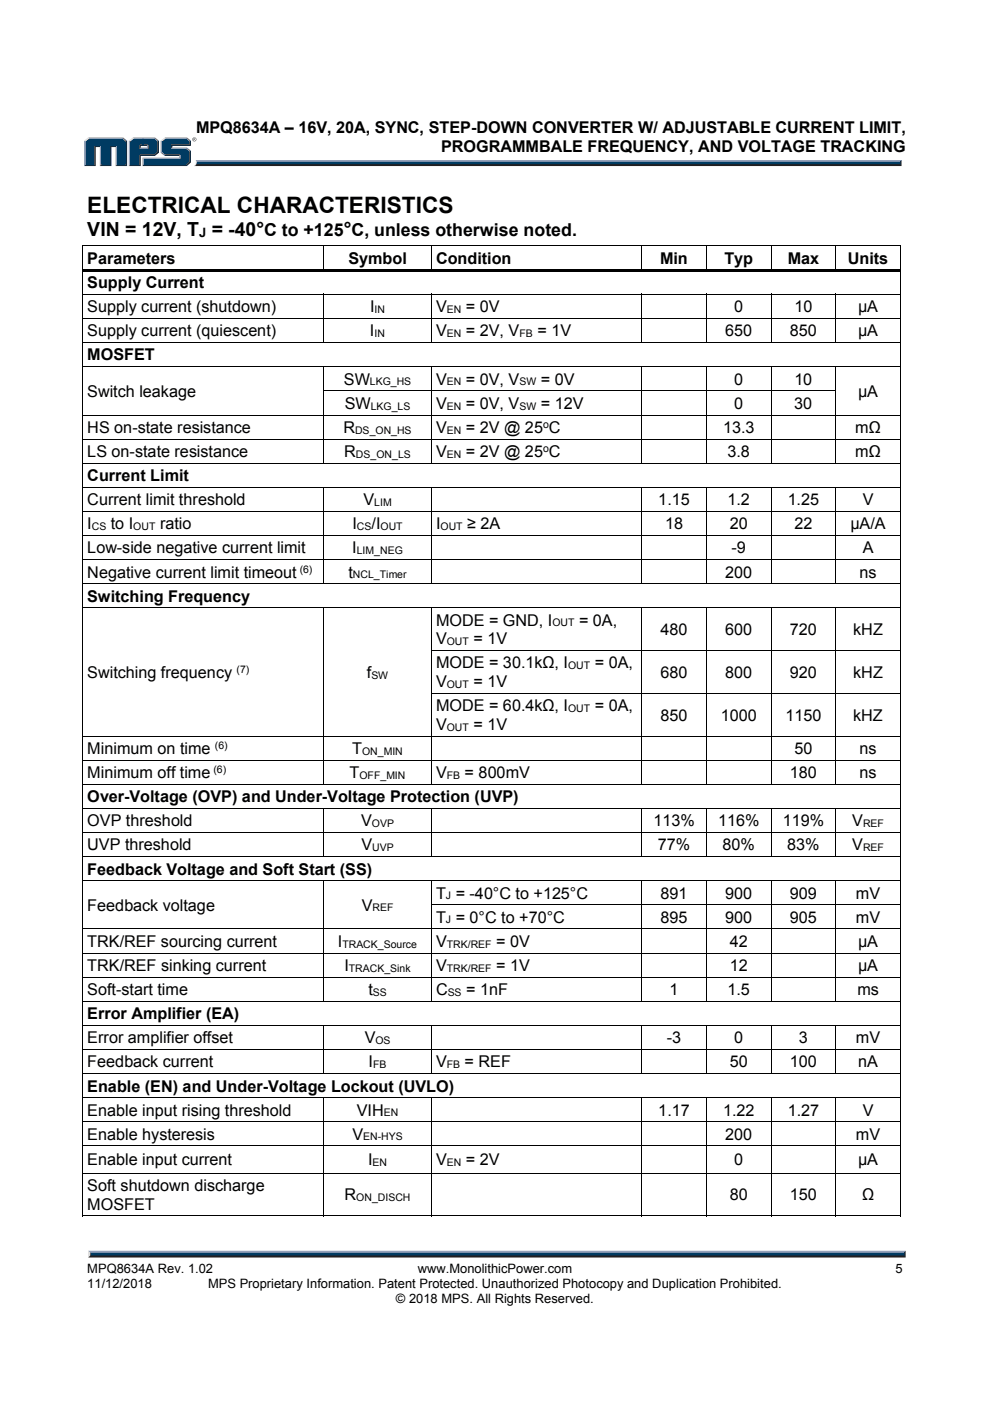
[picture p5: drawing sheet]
<svg xmlns="http://www.w3.org/2000/svg" width="210mm" height="297mm" viewBox="0 0 210 297" stroke-linecap="round" stroke-linejoin="round" font-family="sans-serif">
<path d="M19.1 265.9h172.6l.4 .7h-173.4z" fill="#231f20"/>
<path d="M18.7 265.2h173.4l-.4 .7h-172.6z" fill="#94a0b8"/>
<path d="M192.1 265.2v1.4l-.4-.4v-.6z" fill="#001039"/>
<path d="M19.1 265.6h172.6v.6h-172.6z" fill="#003b62"/>
<path d="M18.7 265.2l.4 .4v.6l-.4 .4z" fill="#dcdddf"/>
<path d="M41.5 33.9h149.7l-.4 .7h-149.1z" fill="#94a0b8"/>
<path d="M41.7 34.6h149.1l.4 .6h-150.1l.4-.2z" fill="#231f20"/>
<path d="M190.8 34.3l.4-.4v1.3l-.4-.4z" fill="#001039"/>
<path d="M41.7 34.3h149.1v.5h-149.2z" fill="#003b62"/>
<path d="M41.5 33.9l.2 .4-.1 .5-.5 .4 .4-.5z" fill="#dcdddf"/>
<path d="M29.6 31.5l.2-.2h1.4l.2 .2z" fill="#94a0b8"/>
<g fill="#003b62">
<path d="M18.1 30l.8-.6h7l.8 .6v4.9h-1.9v-4h-1.4v4h-2v-4h-1.4v4h-1.9z"/>
<path d="M27.6 30l.8-.6h2.1v1.3h-.9v.8h1.8v-.8h-1.2v-1.3h2.5l.7 .6v2.2l-.7 .6h-3.1v2.1h-2z"/>
<path d="M30.4 33.7h7.8v-.9h-3.1l-.8-.6v-2.2l.8-.6h4.3l.8 .6v.7h-3.9v.8h3.1l.8 .6v2.2l-.8 .6h-9z"/>
</g>
<path d="M34.9 29.3h4.7" fill="none" stroke="#94a0b8" stroke-width=".26"/>
<path d="M34.1 29.8l.8-.7 .2 .3-.8 .6z" fill="#dcdddf"/>
<path d="M34.2 29.8v2.6" fill="none" stroke="#94a0b8" stroke-width=".26"/>
<path d="M34.1 32.4l.2-.2 .8 .6-.2 .3z" fill="#547194"/>
<path d="M34.9 32.9h3.4" fill="none" stroke="#001039" stroke-width=".26"/>
<g fill="#94a0b8">
<path d="M30.2 33.4h7.8v-.3l.3-.3v.9h-7.8z"/>
<path d="M30.2 33.4l.3 .3v1.2l-.3 .3z"/>
</g>
<path d="M36.3 30.7h3.9v-.7l.3-.2v1.1h-3.9v.4l-.3 .2z" fill="#001039"/>
<path d="M36.3 31.4h3.3" fill="none" stroke="#94a0b8" stroke-width=".26"/>
<path d="M39.6 31.3l.9 .7-.3 .1-.8-.6z" fill="#547194"/>
<g fill="#001039">
<path d="M30.2 35.2l.3-.3h8.9l.8-.6v-2.2l.3-.1v2.4l-.9 .8z"/>
<path d="M29.6 32.8h3.1l.7-.6v-2.2l.3-.2v2.6l-.9 .7h-3v2.1h-2.5l.3-.3h2z"/>
</g>
<path d="M32.8 29.1l.9 .7-.3 .2-.7-.6z" fill="#547194"/>
<path d="M28.2 29.3h4.6" fill="none" stroke="#94a0b8" stroke-width=".26"/>
<path d="M27.3 29.8l.9-.7 .2 .3-.8 .6z" fill="#dcdddf"/>
<path d="M27.4 29.8v5.4" fill="none" stroke="#94a0b8" stroke-width=".26"/>
<path d="M31.2 30.9l.2-.2v.8l-.2-.2z" fill="#94a0b8"/>
<g fill="#001039">
<path d="M29.6 30.7h1.8l-.2 .2h-1.4v.4l-.2 .2z"/>
<path d="M26.7 30l.3-.2v5.4h-2.5l.3-.3h1.9z"/>
</g>
<path d="M26.1 29.1l.9 .7-.3 .2-.8-.6z" fill="#547194"/>
<path d="M18.7 29.3h7.4" fill="none" stroke="#94a0b8" stroke-width=".26"/>
<path d="M17.8 29.8l.9-.7 .2 .3-.8 .6z" fill="#dcdddf"/>
<path d="M18 29.8v5.4" fill="none" stroke="#94a0b8" stroke-width=".26"/>
<path d="M20 30.9h1.4l-.2 .3h-.9v4h-2.5l.3-.3h1.9z" fill="#001039"/>
<path d="M21.3 30.9v4.3" fill="none" stroke="#94a0b8" stroke-width=".26"/>
<path d="M23.4 30.9h1.4l-.3 .3h-.9v4h-2.4l.2-.3h2z" fill="#001039"/>
<path d="M24.6 30.9v4.3" fill="none" stroke="#94a0b8" stroke-width=".26"/>
<path d="M39.6 29.1l.9 .7-.3 .2-.8-.6z" fill="#547194"/>
<path d="M40.8 29.6a.45 .45 0 0 1 .9 0 .45 .45 0 0 1-.9 0zM40.9 29.5a.36 .36 0 0 0 .7 0 .36 .36 0 0 0-.7 0zM41.1 29.3l.3 .1v.4l-.2-.2-.1 .2zM41.1 29.4v.1h.2z" fill="#231f20"/>
<g fill="#000">
<path d="M17.5 52h.1v.7h-.1zM17.5 57.1h.1v.7h-.1zM17.6 57.1h173.3v.6h-173.3zM68.6 52h.2v.7h-.2zM91.4 52h.2v.7h-.2zM136 52h.2v.7h-.2zM149.7 52h.2v.7h-.2zM163.5 52h.1v.7h-.1zM177.2 52h.2v.7h-.2zM190.9 52h.2v.7h-.2zM190.9 52h.2v.2h-.2zM190.9 57.1h.2v.7h-.2z"/>
<path d="M17.5 62.3h.1v.6h-.1zM17.5 67.4h.1v.7h-.1zM17.5 72.5h.1v.7h-.1zM17.5 77.7h.1v.7h-.1zM68.6 62.3h.2v.6h-.2zM68.6 67.4h.2v.7h-.2zM68.6 77.7h.2v.7h-.2zM91.4 62.3h.2v.6h-.2zM91.4 67.4h.2v.7h-.2zM91.4 77.7h.2v.7h-.2zM136 62.3h.2v.6h-.2zM136 67.4h.2v.7h-.2z"/>
<path d="M136 77.7h.2v.7h-.2zM149.7 62.3h.2v.6h-.2zM149.7 67.4h.2v.7h-.2zM149.7 77.7h.2v.7h-.2zM163.5 62.3h.1v.6h-.1zM163.5 67.4h.1v.7h-.1zM163.5 77.7h.1v.7h-.1zM177.2 62.3h.2v.6h-.2zM177.2 67.4h.2v.7h-.2zM177.2 77.7h.2v.7h-.2zM190.9 62.3h.2v.6h-.2zM190.9 67.4h.2v.7h-.2z"/>
<path d="M190.9 72.5h.2v.7h-.2zM190.9 77.7h.2v.7h-.2zM17.5 82.8h.1v.7h-.1zM17.5 87.9h.1v.7h-.1zM17.5 93h.1v.7h-.1zM17.5 98.1h.1v.7h-.1zM68.6 82.8h.2v.7h-.2zM68.6 87.9h.2v.7h-.2zM68.6 93h.2v.7h-.2zM91.4 82.8h.2v.7h-.2zM91.4 87.9h.2v.7h-.2zM91.4 93h.2v.7h-.2z"/>
<path d="M136 82.8h.2v.7h-.2zM136 87.9h.2v.7h-.2zM136 93h.2v.7h-.2zM149.7 82.8h.2v.7h-.2zM149.7 87.9h.2v.7h-.2zM149.7 93h.2v.7h-.2zM163.5 82.8h.1v.7h-.1zM163.5 87.9h.1v.7h-.1zM163.5 93h.1v.7h-.1zM177.2 82.8h.2v.7h-.2zM177.2 87.9h.2v.7h-.2zM177.2 93h.2v.7h-.2z"/>
<path d="M190.9 82.8h.2v.7h-.2zM190.9 87.9h.2v.7h-.2zM190.9 93h.2v.7h-.2zM190.9 98.1h.2v.7h-.2zM17.5 103.3h.1v.6h-.1zM17.5 108.4h.1v.6h-.1zM17.5 113.5h.1v.7h-.1zM17.5 118.6h.1v.7h-.1zM68.6 103.3h.2v.6h-.2zM68.6 108.4h.2v.6h-.2zM68.6 113.5h.2v.7h-.2zM68.6 118.6h.2v.7h-.2z"/>
<path d="M91.4 103.3h.2v.6h-.2zM91.4 108.4h.2v.6h-.2zM91.4 113.5h.2v.7h-.2zM91.4 118.6h.2v.7h-.2zM136 103.3h.2v.6h-.2zM136 108.4h.2v.6h-.2zM136 113.5h.2v.7h-.2zM136 118.6h.2v.7h-.2zM149.7 103.3h.2v.6h-.2zM149.7 108.4h.2v.6h-.2zM149.7 113.5h.2v.7h-.2zM149.7 118.6h.2v.7h-.2z"/>
<path d="M163.5 103.3h.1v.6h-.1zM163.5 108.4h.1v.6h-.1zM163.5 113.5h.1v.7h-.1zM163.5 118.6h.1v.7h-.1zM177.2 103.3h.2v.6h-.2zM177.2 108.4h.2v.6h-.2zM177.2 113.5h.2v.7h-.2zM177.2 118.6h.2v.7h-.2zM190.9 103.3h.2v.6h-.2zM190.9 108.4h.2v.6h-.2zM190.9 113.5h.2v.7h-.2zM190.9 118.6h.2v.7h-.2z"/>
<path d="M17.5 123.7h.1v.7h-.1zM17.5 128.8h.1v.7h-.1zM17.5 137.9h.1v.7h-.1zM68.6 128.8h.2v.7h-.2zM68.6 137.9h.2v.7h-.2zM91.4 128.8h.2v.7h-.2zM91.4 137.9h.2v.7h-.2zM136 128.8h.2v.7h-.2zM136 137.9h.2v.7h-.2zM149.7 128.8h.2v.7h-.2zM149.7 137.9h.2v.7h-.2zM163.5 128.8h.1v.7h-.1z"/>
<path d="M163.5 137.9h.1v.7h-.1zM177.2 128.8h.2v.7h-.2zM177.2 137.9h.2v.7h-.2zM190.9 123.7h.2v.7h-.2zM190.9 128.8h.2v.7h-.2zM190.9 137.9h.2v.7h-.2zM17.5 146.9h.1v.7h-.1zM17.5 156h.1v.7h-.1zM68.6 146.9h.2v.7h-.2zM68.6 156h.2v.7h-.2zM91.4 146.9h.2v.7h-.2zM91.4 156h.2v.7h-.2z"/>
<path d="M136 146.9h.2v.7h-.2zM136 156h.2v.7h-.2zM149.7 146.9h.2v.7h-.2zM149.7 156h.2v.7h-.2zM163.5 146.9h.1v.7h-.1zM163.5 156h.1v.7h-.1zM177.2 146.9h.2v.7h-.2zM177.2 156h.2v.7h-.2zM190.9 146.9h.2v.7h-.2zM190.9 156h.2v.7h-.2zM17.5 161.1h.1v.7h-.1zM17.5 166.2h.1v.7h-.1z"/>
<path d="M17.5 171.3h.1v.7h-.1zM17.5 176.4h.1v.7h-.1zM68.6 161.1h.2v.7h-.2zM68.6 171.3h.2v.7h-.2zM68.6 176.4h.2v.7h-.2zM91.4 161.1h.2v.7h-.2zM91.4 171.3h.2v.7h-.2zM91.4 176.4h.2v.7h-.2zM136 161.1h.2v.7h-.2zM136 171.3h.2v.7h-.2zM136 176.4h.2v.7h-.2zM149.7 161.1h.2v.7h-.2z"/>
<path d="M149.7 171.3h.2v.7h-.2zM149.7 176.4h.2v.7h-.2zM163.5 161.1h.1v.7h-.1zM163.5 171.3h.1v.7h-.1zM163.5 176.4h.1v.7h-.1zM177.2 161.1h.2v.7h-.2zM177.2 171.3h.2v.7h-.2zM177.2 176.4h.2v.7h-.2zM190.9 161.1h.2v.7h-.2zM190.9 166.2h.2v.7h-.2zM190.9 171.3h.2v.7h-.2zM190.9 176.4h.2v.7h-.2z"/>
<path d="M17.5 181.5h.1v.7h-.1zM17.5 186.7h.1v.6h-.1zM17.5 191.8h.1v.6h-.1zM17.5 196.9h.1v.6h-.1zM68.6 186.7h.2v.6h-.2zM68.6 191.8h.2v.6h-.2zM68.6 196.9h.2v.6h-.2zM91.4 186.7h.2v.6h-.2zM91.4 191.8h.2v.6h-.2zM91.4 196.9h.2v.6h-.2zM136 186.7h.2v.6h-.2zM136 191.8h.2v.6h-.2z"/>
<path d="M136 196.9h.2v.6h-.2zM149.7 186.7h.2v.6h-.2zM149.7 191.8h.2v.6h-.2zM149.7 196.9h.2v.6h-.2zM163.5 186.7h.1v.6h-.1zM163.5 191.8h.1v.6h-.1zM163.5 196.9h.1v.6h-.1zM177.2 186.7h.2v.6h-.2zM177.2 191.8h.2v.6h-.2zM177.2 196.9h.2v.6h-.2zM190.9 181.5h.2v.7h-.2zM190.9 186.7h.2v.6h-.2z"/>
<path d="M190.9 191.8h.2v.6h-.2zM190.9 196.9h.2v.6h-.2zM17.5 202h.1v.6h-.1zM17.5 207.1h.1v.7h-.1zM17.5 212.2h.1v.7h-.1zM17.5 217.3h.1v.7h-.1zM68.6 202h.2v.6h-.2zM68.6 207.1h.2v.7h-.2zM68.6 217.3h.2v.7h-.2zM91.4 202h.2v.6h-.2zM91.4 207.1h.2v.7h-.2zM91.4 217.3h.2v.7h-.2z"/>
<path d="M136 202h.2v.6h-.2zM136 207.1h.2v.7h-.2zM136 217.3h.2v.7h-.2zM149.7 202h.2v.6h-.2zM149.7 207.1h.2v.7h-.2zM149.7 217.3h.2v.7h-.2zM163.5 202h.1v.6h-.1zM163.5 207.1h.1v.7h-.1zM163.5 217.3h.1v.7h-.1zM177.2 202h.2v.6h-.2zM177.2 207.1h.2v.7h-.2zM177.2 217.3h.2v.7h-.2z"/>
<path d="M190.9 202h.2v.6h-.2zM190.9 207.1h.2v.7h-.2zM190.9 212.2h.2v.7h-.2zM190.9 217.3h.2v.7h-.2zM17.5 222.4h.1v.7h-.1zM17.5 227.5h.1v.7h-.1zM17.5 232.6h.1v.7h-.1zM17.5 237.8h.1v.6h-.1zM68.6 222.4h.2v.7h-.2zM68.6 232.6h.2v.7h-.2zM68.6 237.8h.2v.6h-.2zM91.4 222.4h.2v.7h-.2z"/>
<path d="M91.4 232.6h.2v.7h-.2zM91.4 237.8h.2v.6h-.2zM136 222.4h.2v.7h-.2zM136 232.6h.2v.7h-.2zM136 237.8h.2v.6h-.2zM149.7 222.4h.2v.7h-.2zM149.7 232.6h.2v.7h-.2zM149.7 237.8h.2v.6h-.2zM163.5 222.4h.1v.7h-.1zM163.5 232.6h.1v.7h-.1zM163.5 237.8h.1v.6h-.1zM177.2 222.4h.2v.7h-.2z"/>
<path d="M177.2 232.6h.2v.7h-.2zM177.2 237.8h.2v.6h-.2zM190.9 222.4h.2v.7h-.2zM190.9 227.5h.2v.7h-.2zM190.9 232.6h.2v.7h-.2zM190.9 237.8h.2v.6h-.2zM17.5 242.9h.1v.7h-.1zM17.5 248.7h.1v.6h-.1zM68.6 242.9h.2v.7h-.2zM68.6 248.7h.2v.6h-.2zM91.4 242.9h.2v.7h-.2zM91.4 248.7h.2v.6h-.2z"/>
<path d="M136 242.9h.2v.7h-.2zM136 248.7h.2v.6h-.2zM149.7 242.9h.2v.7h-.2zM149.7 248.7h.2v.6h-.2zM163.5 242.9h.1v.7h-.1zM163.5 248.7h.1v.6h-.1zM177.2 242.9h.2v.7h-.2zM177.2 248.7h.2v.6h-.2zM190.9 242.9h.2v.7h-.2zM190.9 248.7h.2v.6h-.2zM190.9 257.7h.2v.2h-.2z"/>
</g>
<g fill="none" stroke="#000" stroke-width=".21">
<path d="M17.5 52.1h51.1M17.5 52.7v4.4M17.5 57.8v4.5M68.7 52.7v4.4M68.8 52.1h22.6M91.5 52.7v4.4M91.6 52.1h44.4M136.1 52.7v4.4M136.2 52.1h13.5M149.8 52.7v4.4M149.9 52.1h13.6M163.5 52.7v4.4"/>
<path d="M163.6 52.1h13.6M177.3 52.7v4.4M177.4 52.1h13.5M191 52.7v4.4M191 57.8v4.5M17.5 62.9v4.5M17.5 68.1v4.4M17.5 73.2v4.5M17.5 78.4v4.4M17.6 62.3h51M17.6 67.5h51M17.6 72.6h173.3"/>
<path d="M17.6 77.8h51M68.7 62.9v4.5M68.7 68.1v4.4M68.7 78.4v4.4M68.8 62.3h22.6M68.8 67.5h22.6M68.8 77.8h22.6M91.5 62.9v4.5M91.5 68.1v4.4M91.5 78.4v4.4M91.6 62.3h44.4M91.6 67.5h44.4"/>
<path d="M91.6 77.8h44.4M136.1 62.9v4.5M136.1 68.1v4.4M136.1 78.4v4.4M136.2 62.3h13.5M136.2 67.5h13.5M136.2 77.8h13.5M149.8 62.9v4.5M149.8 68.1v4.4M149.8 78.4v4.4M149.9 62.3h13.6M149.9 67.5h13.6"/>
<path d="M149.9 77.8h13.6M163.5 62.9v4.5M163.5 68.1v4.4M163.5 78.4v4.4M163.6 62.3h13.6M163.6 67.5h13.6M163.6 77.8h13.6M177.3 62.9v4.5M177.3 68.1v4.4M177.3 78.4v4.4M177.4 62.3h13.5M177.4 67.5h13.5"/>
<path d="M177.4 77.8h13.5M191 62.9v4.5M191 68.1v4.4M191 73.2v4.5M191 78.4v4.4M17.5 83.5v4.4M17.5 88.6v4.4M17.5 93.7v4.4M17.5 98.8v4.5M17.6 88h51M17.6 93.1h51M17.6 98.2h173.3"/>
<path d="M68.7 83.5v4.4M68.7 88.6v4.4M68.7 93.7v4.4M68.8 82.9h22.6M68.8 88h22.6M68.8 93.1h22.6M91.5 83.5v4.4M91.5 88.6v4.4M91.5 93.7v4.4M91.6 82.9h44.4M91.6 88h44.4M91.6 93.1h44.4"/>
<path d="M136.1 83.5v4.4M136.1 88.6v4.4M136.1 93.7v4.4M136.2 82.9h13.5M136.2 88h13.5M136.2 93.1h13.5M149.8 83.5v4.4M149.8 88.6v4.4M149.8 93.7v4.4M149.9 82.9h13.6M149.9 88h13.6M149.9 93.1h13.6"/>
<path d="M163.5 83.5v4.4M163.5 88.6v4.4M163.5 93.7v4.4M163.6 82.9h13.6M163.6 88h13.6M163.6 93.1h13.6M177.3 83.5v4.4M177.3 88.6v4.4M177.3 93.7v4.4M177.4 88h13.5M177.4 93.1h13.5M191 83.5v4.4"/>
<path d="M191 88.6v4.4M191 93.7v4.4M191 98.8v4.5M17.5 103.9v4.5M17.5 109v4.5M17.5 114.2v4.4M17.5 119.3v4.4M17.6 103.3h51M17.6 108.4h51M17.6 113.6h51M17.6 118.7h51M68.7 103.9v4.5"/>
<path d="M68.7 109v4.5M68.7 114.2v4.4M68.7 119.3v4.4M68.8 103.3h22.6M68.8 108.4h22.6M68.8 113.6h22.6M68.8 118.7h22.6M91.5 103.9v4.5M91.5 109v4.5M91.5 114.2v4.4M91.5 119.3v4.4M91.6 103.3h44.4"/>
<path d="M91.6 108.4h44.4M91.6 113.6h44.4M91.6 118.7h44.4M136.1 103.9v4.5M136.1 109v4.5M136.1 114.2v4.4M136.1 119.3v4.4M136.2 103.3h13.5M136.2 108.4h13.5M136.2 113.6h13.5M136.2 118.7h13.5M149.8 103.9v4.5"/>
<path d="M149.8 109v4.5M149.8 114.2v4.4M149.8 119.3v4.4M149.9 103.3h13.6M149.9 108.4h13.6M149.9 113.6h13.6M149.9 118.7h13.6M163.5 103.9v4.5M163.5 109v4.5M163.5 114.2v4.4M163.5 119.3v4.4M163.6 103.3h13.6"/>
<path d="M163.6 108.4h13.6M163.6 113.6h13.6M163.6 118.7h13.6M177.3 103.9v4.5M177.3 109v4.5M177.3 114.2v4.4M177.3 119.3v4.4M177.4 103.3h13.5M177.4 108.4h13.5M177.4 113.6h13.5M177.4 118.7h13.5M191 103.9v4.5"/>
<path d="M191 109v4.5M191 114.2v4.4M191 119.3v4.4M17.5 124.4v4.4M17.5 129.5v8.4M17.5 138.6v8.3M17.6 123.8h173.3M17.6 128.9h51M68.7 129.5v8.4M68.7 138.6v8.3M68.8 128.9h22.6M91.5 129.5v8.4"/>
<path d="M91.5 138.6v8.3M91.6 128.9h44.4M91.6 138h44.4M136.1 129.5v8.4M136.1 138.6v8.3M136.2 128.9h13.5M136.2 138h13.5M149.8 129.5v8.4M149.8 138.6v8.3M149.9 128.9h13.6M149.9 138h13.6M163.5 129.5v8.4"/>
<path d="M163.5 138.6v8.3M163.6 128.9h13.6M163.6 138h13.6M177.3 129.5v8.4M177.3 138.6v8.3M177.4 128.9h13.5M177.4 138h13.5M191 124.4v4.4M191 129.5v8.4M191 138.6v8.3M17.5 147.6v8.4M17.5 156.7v4.4"/>
<path d="M17.6 156.1h51M68.7 147.6v8.4M68.7 156.7v4.4M68.8 156.1h22.6M91.5 147.6v8.4M91.5 156.7v4.4M91.6 147h44.4M91.6 156.1h44.4M136.1 147.6v8.4M136.1 156.7v4.4M136.2 147h13.5M136.2 156.1h13.5"/>
<path d="M149.8 147.6v8.4M149.8 156.7v4.4M149.9 147h13.6M149.9 156.1h13.6M163.5 147.6v8.4M163.5 156.7v4.4M163.6 147h13.6M163.6 156.1h13.6M177.3 147.6v8.4M177.3 156.7v4.4M177.4 147h13.5M177.4 156.1h13.5"/>
<path d="M191 147.6v8.4M191 156.7v4.4M17.5 161.8v4.4M17.5 166.9v4.4M17.5 172v4.4M17.5 177.1v4.4M17.6 161.2h51M17.6 166.3h173.3M17.6 171.4h51M17.6 176.5h51M68.7 161.8v4.4M68.7 172v4.4"/>
<path d="M68.7 177.1v4.4M68.8 161.2h22.6M68.8 171.4h22.6M68.8 176.5h22.6M91.5 161.8v4.4M91.5 172v4.4M91.5 177.1v4.4M91.6 161.2h44.4M91.6 171.4h44.4M91.6 176.5h44.4M136.1 161.8v4.4M136.1 172v4.4"/>
<path d="M136.1 177.1v4.4M136.2 161.2h13.5M136.2 171.4h13.5M136.2 176.5h13.5M149.8 161.8v4.4M149.8 172v4.4M149.8 177.1v4.4M149.9 161.2h13.6M149.9 171.4h13.6M149.9 176.5h13.6M163.5 161.8v4.4M163.5 172v4.4"/>
<path d="M163.5 177.1v4.4M163.6 161.2h13.6M163.6 171.4h13.6M163.6 176.5h13.6M177.3 161.8v4.4M177.3 172v4.4M177.3 177.1v4.4M177.4 161.2h13.5M177.4 171.4h13.5M177.4 176.5h13.5M191 161.8v4.4M191 166.9v4.4"/>
<path d="M191 172v4.4M191 177.1v4.4M17.5 182.2v4.5M17.5 187.3v4.5M17.5 192.4v4.5M17.5 197.5v4.5M17.6 181.6h173.3M17.6 186.7h51M17.6 197h51M68.7 187.3v4.5M68.7 192.4v4.5M68.7 197.5v4.5"/>
<path d="M68.8 186.7h22.6M68.8 197h22.6M91.5 187.3v4.5M91.5 192.4v4.5M91.5 197.5v4.5M91.6 186.7h44.4M91.6 191.8h44.4M91.6 197h44.4M136.1 187.3v4.5M136.1 192.4v4.5M136.1 197.5v4.5M136.2 186.7h13.5"/>
<path d="M136.2 191.8h13.5M136.2 197h13.5M149.8 187.3v4.5M149.8 192.4v4.5M149.8 197.5v4.5M149.9 186.7h13.6M149.9 191.8h13.6M149.9 197h13.6M163.5 187.3v4.5M163.5 192.4v4.5M163.5 197.5v4.5M163.6 186.7h13.6"/>
<path d="M163.6 191.8h13.6M163.6 197h13.6M177.3 187.3v4.5M177.3 192.4v4.5M177.3 197.5v4.5M177.4 186.7h13.5M177.4 191.8h13.5M177.4 197h13.5M191 182.2v4.5M191 187.3v4.5M191 192.4v4.5M191 197.5v4.5"/>
<path d="M17.5 202.6v4.5M17.5 207.8v4.4M17.5 212.9v4.4M17.5 218v4.4M17.6 202.1h51M17.6 207.2h51M17.6 212.3h173.3M17.6 217.4h51M68.7 202.6v4.5M68.7 207.8v4.4M68.7 218v4.4M68.8 202.1h22.6"/>
<path d="M68.8 207.2h22.6M68.8 217.4h22.6M91.5 202.6v4.5M91.5 207.8v4.4M91.5 218v4.4M91.6 202.1h44.4M91.6 207.2h44.4M91.6 217.4h44.4M136.1 202.6v4.5M136.1 207.8v4.4M136.1 218v4.4M136.2 202.1h13.5"/>
<path d="M136.2 207.2h13.5M136.2 217.4h13.5M149.8 202.6v4.5M149.8 207.8v4.4M149.8 218v4.4M149.9 202.1h13.6M149.9 207.2h13.6M149.9 217.4h13.6M163.5 202.6v4.5M163.5 207.8v4.4M163.5 218v4.4M163.6 202.1h13.6"/>
<path d="M163.6 207.2h13.6M163.6 217.4h13.6M177.3 202.6v4.5M177.3 207.8v4.4M177.3 218v4.4M177.4 202.1h13.5M177.4 207.2h13.5M177.4 217.4h13.5M191 202.6v4.5M191 207.8v4.4M191 212.9v4.4M191 218v4.4"/>
<path d="M17.5 223.1v4.4M17.5 228.2v4.4M17.5 233.3v4.5M17.5 238.4v4.5M17.6 222.5h51M17.6 227.6h173.3M17.6 232.7h51M17.6 237.8h51M68.7 223.1v4.4M68.7 233.3v4.5M68.7 238.4v4.5M68.8 222.5h22.6"/>
<path d="M68.8 232.7h22.6M68.8 237.8h22.6M91.5 223.1v4.4M91.5 233.3v4.5M91.5 238.4v4.5M91.6 222.5h44.4M91.6 232.7h44.4M91.6 237.8h44.4M136.1 223.1v4.4M136.1 233.3v4.5M136.1 238.4v4.5M136.2 222.5h13.5"/>
<path d="M136.2 232.7h13.5M136.2 237.8h13.5M149.8 223.1v4.4M149.8 233.3v4.5M149.8 238.4v4.5M149.9 222.5h13.6M149.9 232.7h13.6M149.9 237.8h13.6M163.5 223.1v4.4M163.5 233.3v4.5M163.5 238.4v4.5M163.6 222.5h13.6"/>
<path d="M163.6 232.7h13.6M163.6 237.8h13.6M177.3 223.1v4.4M177.3 233.3v4.5M177.3 238.4v4.5M177.4 222.5h13.5M177.4 232.7h13.5M177.4 237.8h13.5M191 223.1v4.4M191 228.2v4.4M191 233.3v4.5M191 238.4v4.5"/>
<path d="M17.5 257.8h51.1M17.5 243.6v5.1M17.5 249.3v8.6M17.6 243h51M17.6 248.7h51M68.7 243.6v5.1M68.7 249.3v8.6M68.8 243h22.6M68.8 248.7h22.6M68.8 257.8h22.6M91.5 243.6v5.1M91.5 249.3v8.6"/>
<path d="M91.6 243h44.4M91.6 248.7h44.4M91.6 257.8h44.4M136.1 243.6v5.1M136.1 249.3v8.6M136.2 243h13.5M136.2 248.7h13.5M136.2 257.8h13.5M149.8 243.6v5.1M149.8 249.3v8.6M149.9 243h13.6M149.9 248.7h13.6"/>
<path d="M149.9 257.8h13.6M163.5 243.6v5.1M163.5 249.3v8.6M163.6 243h13.6M163.6 248.7h13.6M163.6 257.8h13.6M177.3 243.6v5.1M177.3 249.3v8.6M177.4 243h13.5M177.4 248.7h13.5M177.4 257.8h13.5M191 243.6v5.1"/>
<path d="M191 249.3v8.6"/>
</g>
<text font-size="4.8" x="18.5" y="45.2">ELECTRICAL CHARACTERISTICS</text>
<text font-size="4.1" x="18.5" y="50.1">VIN = 12V, T = -40°C to +125°C, unless otherwise noted.</text>
<g font-size="3.4">
<text x="41.6" y="28.2">MPQ8634A – 16V, 20A, SYNC, STEP-DOWN CONVERTER W/ ADJUSTABLE CURRENT LIMIT,</text>
<text x="93.6" y="32.1">PROGRAMMBALE FREQUENCY, AND VOLTAGE TRACKING</text>
<text x="18.5" y="55.9">Parameters</text>
<text x="73.9" y="55.9">Symbol</text>
<text x="92.5" y="55.9">Condition</text>
<text x="140" y="55.9">Min</text>
<text x="153.6" y="55.9">Typ</text>
<text x="167.1" y="55.9">Max</text>
<text x="179.8" y="55.9">Units</text>
<text x="18.5" y="61">Supply Current</text>
<text x="18.5" y="66.1">Supply current (shutdown)</text>
<text x="18.5" y="71.2">Supply current (quiescent)</text>
<text x="78.5" y="71.2">I</text>
<text x="78.5" y="66.1">I</text>
<text x="92.5" y="66.1">V</text>
<text x="92.5" y="71.2">V</text>
<text x="98.8" y="66.1">= 0V</text>
<text x="98.8" y="71.2">= 2V, V</text>
<text x="114" y="71.2">= 1V</text>
<text x="153.8" y="71.2">650</text>
<text x="155.7" y="66.1">0</text>
<text x="167.5" y="71.2">850</text>
<text x="168.5" y="66.1">10</text>
<text x="182" y="66.1">μA</text>
<text x="182" y="71.2">μA</text>
<text x="18.5" y="76.4">MOSFET</text>
<text x="72.9" y="81.6">SW</text>
<text x="92.5" y="81.6">V</text>
<text x="98.8" y="81.6">= 0V, V</text>
<text x="114.7" y="81.6">= 0V</text>
<text x="155.7" y="81.6">0</text>
<text x="168.5" y="81.6">10</text>
<text x="18.5" y="84.1">Switch leakage</text>
<text x="73.1" y="86.7">SW</text>
<text x="92.5" y="86.7">V</text>
<text x="98.8" y="86.7">= 0V, V</text>
<text x="114.7" y="86.7">= 12V</text>
<text x="155.7" y="86.7">0</text>
<text x="168.5" y="86.7">30</text>
<text x="182" y="84.1">μA</text>
<text x="18.5" y="91.8">HS on-state resistance</text>
<text x="72.9" y="91.8">R</text>
<text x="92.5" y="91.8">V</text>
<text x="98.8" y="91.8">= 2V @ 25 C</text>
<text x="153.4" y="91.8">13.3</text>
<text x="181.4" y="91.8">mΩ</text>
<text x="18.5" y="96.9">LS on-state resistance</text>
<text x="73" y="96.9">R</text>
<text x="92.5" y="96.9">V</text>
<text x="98.8" y="96.9">= 2V @ 25 C</text>
<text x="154.3" y="96.9">3.8</text>
<text x="181.4" y="96.9">mΩ</text>
<text x="18.5" y="102">Current Limit</text>
<text x="18.5" y="107.1">Current limit threshold</text>
<text x="77.1" y="107.1">V</text>
<text x="139.6" y="107.1">1.15</text>
<text x="154.3" y="107.1">1.2</text>
<text x="167.1" y="107.1">1.25</text>
<text x="183" y="107.1">V</text>
<text x="18.5" y="112.2">I</text>
<text x="23.5" y="112.2">to I</text>
<text x="34" y="112.2">ratio</text>
<text x="74.8" y="112.2">I</text>
<text x="78.8" y="112.2">/I</text>
<text x="92.5" y="112.2">I</text>
<text x="99.1" y="112.2">≥ 2A</text>
<text x="141.1" y="112.2">18</text>
<text x="154.8" y="112.2">20</text>
<text x="168.5" y="112.2">22</text>
<text x="180.4" y="112.2">μA/A</text>
<text x="18.5" y="117.3">Low-side negative current limit</text>
<text x="74.7" y="117.3">I</text>
<text x="155.2" y="117.3">-9</text>
<text x="183" y="117.3">A</text>
<text x="18.5" y="122.4">Negative current limit timeout</text>
<text x="73.9" y="122.4">t</text>
<text x="153.8" y="122.4">200</text>
<text x="182.3" y="122.4">ns</text>
<text x="18.5" y="127.6">Switching Frequency</text>
<text x="92.5" y="136.6">V</text>
<text x="92.5" y="132.7">MODE = GND, I</text>
<text x="100.4" y="136.6">= 1V</text>
<text x="122.8" y="132.7">= 0A,</text>
<text x="140.1" y="134.6">480</text>
<text x="153.8" y="134.6">600</text>
<text x="167.5" y="134.6">720</text>
<text x="181" y="134.6">kHZ</text>
<text x="18.5" y="143.7">Switching frequency</text>
<text x="77.8" y="143.7">f</text>
<text x="92.5" y="141.7">MODE = 30.1kΩ, I</text>
<text x="126.2" y="141.7">= 0A,</text>
<text x="140.1" y="143.7">680</text>
<text x="153.8" y="143.7">800</text>
<text x="167.5" y="143.7">920</text>
<text x="181" y="143.7">kHZ</text>
<text x="92.5" y="145.7">V</text>
<text x="100.4" y="145.7">= 1V</text>
<text x="92.5" y="154.7">V</text>
<text x="92.5" y="150.8">MODE = 60.4kΩ, I</text>
<text x="100.4" y="154.7">= 1V</text>
<text x="126.2" y="150.8">= 0A,</text>
<text x="140.1" y="152.8">850</text>
<text x="152.9" y="152.8">1000</text>
<text x="166.6" y="152.8">1150</text>
<text x="181" y="152.8">kHZ</text>
<text x="18.5" y="159.8">Minimum on time</text>
<text x="74.7" y="159.8">T</text>
<text x="168.5" y="159.8">50</text>
<text x="182.3" y="159.8">ns</text>
<text x="18.5" y="165">Minimum off time</text>
<text x="74.1" y="165">T</text>
<text x="92.5" y="165">V</text>
<text x="98.6" y="165">= 800mV</text>
<text x="167.5" y="165">180</text>
<text x="182.3" y="165">ns</text>
<text x="18.5" y="170.1">Over-Voltage (OVP) and Under-Voltage Protection (UVP)</text>
<text x="18.5" y="175.2">OVP threshold</text>
<text x="76.6" y="175.2">V</text>
<text x="138.6" y="175.2">113%</text>
<text x="152.3" y="175.2">116%</text>
<text x="166" y="175.2">119%</text>
<text x="180.8" y="175.2">V</text>
<text x="18.5" y="180.3">UVP threshold</text>
<text x="18.5" y="185.4">Feedback Voltage and Soft Start (SS)</text>
<text x="76.7" y="180.3">V</text>
<text x="139.5" y="180.3">77%</text>
<text x="153.2" y="180.3">80%</text>
<text x="167" y="180.3">83%</text>
<text x="180.8" y="180.3">V</text>
<text x="92.5" y="190.5">T = -40°C to +125°C</text>
<text x="140.1" y="190.5">891</text>
<text x="153.8" y="190.5">900</text>
<text x="167.5" y="190.5">909</text>
<text x="181.6" y="190.5">mV</text>
<text x="18.5" y="193.1">Feedback voltage</text>
<text x="76.7" y="193.1">V</text>
<text x="92.5" y="195.6">T = 0°C to +70°C</text>
<text x="140.1" y="195.6">895</text>
<text x="153.8" y="195.6">900</text>
<text x="167.5" y="195.6">905</text>
<text x="181.6" y="195.6">mV</text>
<text x="18.5" y="200.7">TRK/REF sourcing current</text>
<text x="71.7" y="200.7">I</text>
<text x="92.5" y="200.7">V</text>
<text x="105.2" y="200.7">= 0V</text>
<text x="154.8" y="200.7">42</text>
<text x="182" y="200.7">μA</text>
<text x="18.5" y="205.8">TRK/REF sinking current</text>
<text x="73.1" y="205.8">I</text>
<text x="92.5" y="205.8">V</text>
<text x="105.2" y="205.8">= 1V</text>
<text x="154.8" y="205.8">12</text>
<text x="182" y="205.8">μA</text>
<text x="18.5" y="210.9">Soft-start time</text>
<text x="78.1" y="210.9">t</text>
<text x="92.5" y="210.9">C</text>
<text x="98.9" y="210.9">= 1nF</text>
<text x="142" y="210.9">1</text>
<text x="154.3" y="210.9">1.5</text>
<text x="181.8" y="210.9">ms</text>
<text x="18.5" y="216.1">Error Amplifier (EA)</text>
<text x="18.5" y="221.2">Error amplifier offset</text>
<text x="77.4" y="221.2">V</text>
<text x="141.4" y="221.2">-3</text>
<text x="155.7" y="221.2">0</text>
<text x="169.4" y="221.2">3</text>
<text x="181.5" y="221.2">mV</text>
<text x="18.5" y="226.3">Feedback current</text>
<text x="78.2" y="226.3">I</text>
<text x="92.5" y="226.3">V</text>
<text x="98.6" y="226.3">= REF</text>
<text x="154.8" y="226.3">50</text>
<text x="167.5" y="226.3">100</text>
<text x="182" y="226.3">nA</text>
<text x="18.5" y="231.4">Enable (EN) and Under-Voltage Lockout (UVLO)</text>
<text x="18.5" y="236.5">Enable input rising threshold</text>
<text x="75.7" y="236.5">VIH</text>
<text x="139.6" y="236.5">1.17</text>
<text x="153.4" y="236.5">1.22</text>
<text x="167.1" y="236.5">1.27</text>
<text x="183" y="236.5">V</text>
<text x="18.5" y="241.6">Enable hysteresis</text>
<text x="74.7" y="241.6">V</text>
<text x="153.8" y="241.6">200</text>
<text x="181.5" y="241.6">mV</text>
<text x="18.5" y="247.1">Enable input current</text>
<text x="78.1" y="247.1">I</text>
<text x="92.5" y="247.1">V</text>
<text x="98.8" y="247.1">= 2V</text>
<text x="155.7" y="247.1">0</text>
<text x="182" y="247.1">μA</text>
<text x="18.5" y="252.5">Soft shutdown discharge</text>
<text x="18.5" y="256.5">MOSFET</text>
<text x="73.1" y="254.5">R</text>
<text x="154.8" y="254.5">80</text>
<text x="167.5" y="254.5">150</text>
<text x="182.8" y="254.5">Ω</text>
</g>
<g font-size="2.7">
<text x="42.2" y="50.3">J</text>
<text x="18.5" y="270">MPQ8634A Rev. 1.02</text>
<text x="18.5" y="273.2">11/12/2018</text>
<text x="44.1" y="273.2">MPS Proprietary Information. Patent Protected. Unauthorized Photocopy and Duplication Prohibited.</text>
<text x="88.6" y="270">www.MonolithicPower.com</text>
<text x="189.9" y="270">5</text>
<text x="84" y="276.3">© 2018 MPS. All Rights Reserved.</text>
</g>
<g font-size="2.2">
<text x="79.4" y="66.3">IN</text>
<text x="79.4" y="71.4">IN</text>
<text x="94.8" y="66.3">EN</text>
<text x="94.8" y="71.4">EN</text>
<text x="110.2" y="71.4">FB</text>
<text x="78.4" y="81.7">LKG_HS</text>
<text x="94.8" y="81.7">EN</text>
<text x="110.2" y="81.7">SW</text>
<text x="78.6" y="86.8">LKG_LS</text>
<text x="94.8" y="86.8">EN</text>
<text x="110.2" y="86.8">SW</text>
<text x="75.3" y="91.9">DS_ON_HS</text>
<text x="94.8" y="91.9">EN</text>
<text x="115.2" y="90.8">o</text>
<text x="115.2" y="95.9">o</text>
<text x="75.5" y="97">DS_ON_LS</text>
<text x="94.8" y="97">EN</text>
<text x="79.4" y="107.3">LIM</text>
<text x="19.5" y="112.4">CS</text>
<text x="28.3" y="112.4">OUT</text>
<text x="75.7" y="112.4">CS</text>
<text x="80.7" y="112.4">OUT</text>
<text x="93.4" y="112.4">OUT</text>
<text x="75.7" y="117.5">LIM_NEG</text>
<text x="63.6" y="121.4">(6)</text>
<text x="74.9" y="122.6">NCL_Timer</text>
<text x="94.8" y="136.8">OUT</text>
<text x="117.2" y="132.8">OUT</text>
<text x="50.2" y="142.7">(7)</text>
<text x="78.8" y="143.9">SW</text>
<text x="120.5" y="141.9">OUT</text>
<text x="94.8" y="145.8">OUT</text>
<text x="94.8" y="154.9">OUT</text>
<text x="120.5" y="150.9">OUT</text>
<text x="45.6" y="158.8">(6)</text>
<text x="76.8" y="160">ON_MIN</text>
<text x="45.3" y="163.9">(6)</text>
<text x="76.2" y="165.1">OFF_MIN</text>
<text x="94.8" y="165.1">FB</text>
<text x="78.9" y="175.3">OVP</text>
<text x="183" y="175.3">REF</text>
<text x="79" y="180.4">UVP</text>
<text x="183" y="180.4">REF</text>
<text x="94.6" y="190.7">J</text>
<text x="79" y="193.2">REF</text>
<text x="94.6" y="195.8">J</text>
<text x="72.6" y="200.9">TRACK_Source</text>
<text x="94.8" y="200.9">TRK/REF</text>
<text x="74" y="206">TRACK_Sink</text>
<text x="94.8" y="206">TRK/REF</text>
<text x="79.1" y="211.1">SS</text>
<text x="95" y="211.1">SS</text>
<text x="79.6" y="221.3">OS</text>
<text x="79.1" y="226.4">FB</text>
<text x="94.8" y="226.4">FB</text>
<text x="81.4" y="236.7">EN</text>
<text x="77" y="241.8">EN-HYS</text>
<text x="79" y="247.2">EN</text>
<text x="94.8" y="247.2">EN</text>
<text x="75.6" y="254.7">ON_DISCH</text>
</g>
</svg>
